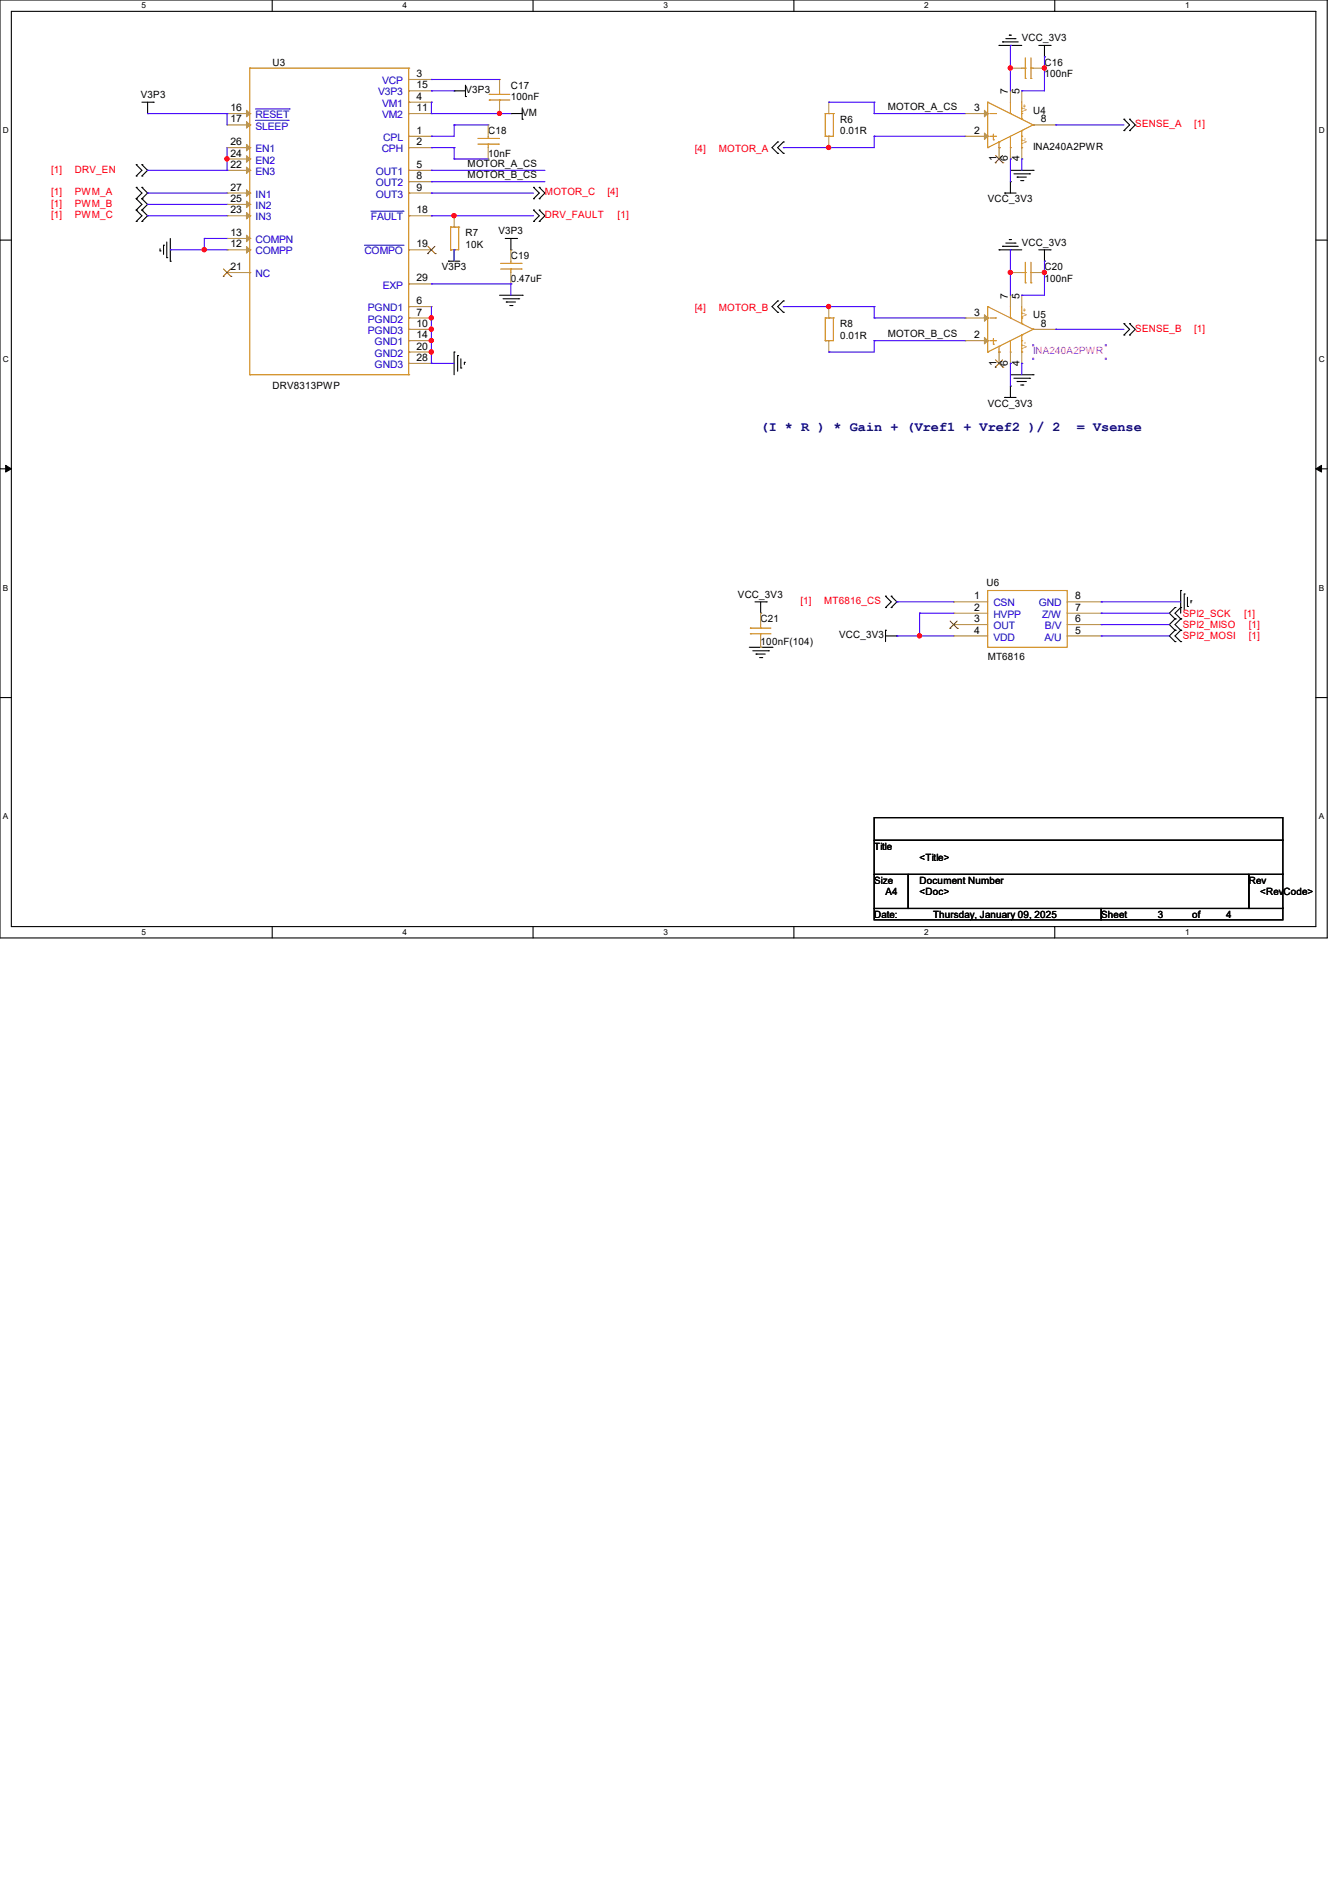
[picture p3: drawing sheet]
<svg xmlns="http://www.w3.org/2000/svg" width="210mm" height="297mm" viewBox="0 0 210 297" stroke-linecap="round" stroke-linejoin="round" font-family="sans-serif">
<path d="M0 0h207.9v146.9h-207.9zM1.8 1.8h204.3v143.3h-204.3z" fill="none" stroke="#000" stroke-width=".17"/>
<g fill="#fff">
<path d="M22.2 .2h.7v1.4h-.7z"/>
<path d="M22.2 145.2h.7v1.4h-.7z"/>
</g>
<path d="M42.6 0v1.8M42.6 145.1v1.8" fill="none" stroke="#000" stroke-width=".17"/>
<g fill="#fff">
<path d="M63 .2h.7v1.4h-.7z"/>
<path d="M63 145.2h.7v1.4h-.7z"/>
</g>
<path d="M83.5 0v1.8M83.5 145.1v1.8" fill="none" stroke="#000" stroke-width=".17"/>
<g fill="#fff">
<path d="M103.9 .2h.7v1.4h-.7z"/>
<path d="M103.9 145.2h.7v1.4h-.7z"/>
</g>
<path d="M124.3 0v1.8M124.3 145.1v1.8" fill="none" stroke="#000" stroke-width=".17"/>
<g fill="#fff">
<path d="M144.7 .2h.7v1.4h-.7z"/>
<path d="M144.7 145.2h.7v1.4h-.7z"/>
</g>
<path d="M165.2 0v1.8M165.2 145.1v1.8" fill="none" stroke="#000" stroke-width=".17"/>
<g fill="#fff">
<path d="M185.6 .2h.7v1.4h-.7z"/>
<path d="M185.6 145.2h.7v1.4h-.7z"/>
<path d="M.5 19.7h.9v1.4h-.9z"/>
<path d="M206.5 19.7h.9v1.4h-.9z"/>
<path d="M.5 55.5h.9v1.4h-.9z"/>
<path d="M206.5 55.5h.9v1.4h-.9z"/>
</g>
<path d="M0 37.6h1.8M206.1 37.6h1.8" fill="none" stroke="#000" stroke-width=".17"/>
<g fill="#fff">
<path d="M.5 91.3h.8v1.4h-.8z"/>
<path d="M206.5 91.3h.8v1.4h-.8z"/>
</g>
<path d="M0 73.4h1.8M206.1 73.4h1.8" fill="none" stroke="#000" stroke-width=".17"/>
<path d="M.9 72.9l.9 .5-.9 .5zM206.1 73.4l.9-.5v1z" fill="#000" stroke="#000" stroke-width=".16"/>
<g fill="#fff">
<path d="M.5 127.1h.8v1.4h-.8z"/>
<path d="M206.5 127.1h.8v1.4h-.8z"/>
</g>
<g fill="none" stroke="#000" stroke-width=".17">
<path d="M22.2 16h1.8M23.1 17.8h.1M23.1 16v1.8M24 16h.1M71.1 14.2h.1M71.1 14.2h1.8M72.9 15.1h.1M72.9 13.3v1.8M80 17.8h.1M80 17.8h1.8M81.8 18.7h.1M81.8 16.9v1.8"/>
<path d="M156.5 7.1h.1M156.5 7.1h3.5M157 6.6h.1M157 6.6h2.5M157.5 6.1h1.5M158.1 5.5h.1M158.1 5.5h.3M159 6.1h.1M162.7 7.1h1.8M163.6 8.9h.1M163.6 7.1v1.8M164.5 7.1h.1"/>
<path d="M176 18.7h.1M176 18.7l.9 .9-.9 .8M176.9 18.7h.1M176.9 18.7l.9 .9-.9 .8M21.3 29.3h.1M21.3 31.1h.1M21.3 32.9h.1M21.3 34.7h.1M21.3 25.8h.1M21.3 27.6h.1M21.3 29.3l.9 .9-.9 .9M21.3 31.1l.9 .9-.9 .9"/>
<path d="M21.3 32.9l.9 .9-.9 .9M21.3 25.8l.9 .9-.9 .9M22.2 31.1h.1M22.2 29.3h.1M22.2 32.9h.1M22.2 34.7h.1M22.2 27.6h.1M22.2 25.8h.1M22.2 29.3l.9 .9-.9 .9M22.2 31.1l.9 .9-.9 .9M22.2 32.9l.9 .9-.9 .9M22.2 25.8l.9 .9-.9 .9"/>
<path d="M25.1 39.3h.1M25.1 38.9v.4M25.6 38.4h.1M25.6 38.4v1.4M26.1 37.9v2.4M26.7 37.3v3.6M71.1 39.1h.1M71.1 39.1v1.8M79.1 37.3h1.8M80 39.1h.1M80 37.3v1.8M80.9 37.3h.1"/>
<path d="M83.6 31.1h.1M83.6 29.3h.1M83.6 34.7h.1M83.6 32.9h.1M83.6 29.3l.9 .9-.9 .9M83.6 32.9l.9 .9-.9 .9M84.5 31.1h.1M84.5 29.3h.1M84.5 34.7h.1M84.5 32.9h.1M84.5 29.3l.8 .9-.8 .9M84.5 32.9l.8 .9-.8 .9"/>
<path d="M121.8 22.2h.1M121.8 24h.1M121.8 22.2l-.9 .9 .9 .9M122.7 22.2h.1M122.7 24h.1M122.7 22.2l-.9 .9 .9 .9M156.5 39.1h.1M156.5 39.1h3.5M157 38.6h.1M157 38.6h2.5M157.4 30.2h.1M157.4 30.2h1.7"/>
<path d="M157.5 38.1h1.5M158.1 37.5h.1M158.1 37.5h.3M158.2 28.4h.1M158.2 28.4v1.8M158.2 26.7h3.6M158.8 27.2h2.4M159 38.1h.1M159.3 27.7h.1M159.3 27.7h1.4M159.9 28.3h.3M160.2 28.3h.1"/>
<path d="M161.2 27.2h.1M161.8 26.7h.1M162.7 39.1h1.8M163.6 39.1v1.8M164.5 39.1h.1M176 20.4h.1M176.9 20.4h.1M26.1 40.3h.1M26.7 40.9h.1M70.2 40.9h.1M70.2 40.9h1.8M71.1 55.1h.1"/>
<path d="M71.1 55.1v3.6M71.7 55.7h.1M71.7 55.7v2.4M72.2 57.6h.1M72.2 56.2v1.4M72.7 56.7h.1M72.7 56.7v.4M78.2 46.2h3.6M78.8 46.8h2.4M79.3 47.3h.1M79.3 47.3h1.4M79.8 47.8h.4"/>
<path d="M80.2 47.8h.1M81.2 46.8h.1M81.8 46.2h.1M121.8 47.1h.1M121.8 48.9h.1M121.8 47.1l-.9 .9 .9 .9M122.7 47.1h.1M122.7 48.9h.1M122.7 47.1l-.9 .9 .9 .9M158.2 58.7h3.6M158.8 59.2h2.4M159.3 59.7h.1"/>
<path d="M159.3 59.7h1.4M161.2 59.2h.1M161.8 58.7h.1M163.6 40.9h.1M176 52.5h.1M176 50.7h.1M176 50.7l.9 .9-.9 .9M176.9 52.5h.1M176.9 50.7h.1M176.9 50.7l.9 .9-.9 .9M157.4 62.2h.1M157.4 62.2h1.7"/>
<path d="M158.2 60.5h.1M158.2 60.5v1.7M159.9 60.3h.3M160.2 60.3h.1M118.2 94.2h1.8M119.1 96h.1M119.1 94.2v1.8M120 94.2h.1M138.7 98.7h.1M138.7 93.3h.1M138.7 95.1h.1M138.7 99.6h1.8"/>
<path d="M138.7 98.7v1.8M138.7 93.3l.9 .9-.9 .9M139.6 95.1h.1M139.6 93.3h.1M139.6 93.3l.9 .9-.9 .9M140.5 99.6h.1M184 95.1h.1M184 96.9h.1M184 98.7h.1M184 95.1l-.9 .9 .9 .9M184 96.9l-.9 .9 .9 .9M184 98.7l-.9 .9 .9 .9"/>
<path d="M184.9 92.5h.1M184.9 96.9h.1M184.9 95.1h.1M184.9 98.7h.1M184.9 92.5v3.5M184.9 95.1l-.9 .9 .9 .9M184.9 96.9l-.9 .9 .9 .9M184.9 98.7l-.9 .9 .9 .9M185.5 93h.1M185.5 93v2.5M186 95h.1M186 93.5v1.5"/>
<path d="M186.5 94.1h.1M186.5 94.1v.3M0 109.2h1.8M117.3 101.3h3.6M117.9 101.9h2.5M118.4 102.4h.1M118.4 102.4h1.4M119 103h.3M119.3 103h.1M120.4 101.9h.1M120.9 101.3h.1M184 100.5h.1"/>
<path d="M184.9 100.5h.1M206.1 109.2h1.8M136.9 128h64v3.6h-64zM136.9 131.6h64v5.3h-64zM136.9 136.9h5.3v5.3h-5.3zM142.2 136.9h53.4v5.3h-53.4zM195.6 136.9h5.3v5.3h-5.3zM136.9 142.2h35.6v1.8h-35.6zM172.5 142.2h28.4v1.8h-28.4z"/>
</g>
<g fill="none" stroke="#cc8006" stroke-width=".17">
<path d="M39.1 10.7h.1M39.1 17.8h.1M39.1 19.6h.1M39.1 10.7h24.9M39.1 10.7v48M64 10.7h.1M64 12.4h.1M64 16h.1M64 14.2h.1M64 17.8h.1M64 10.7v48M76.6 14.8h.1"/>
<path d="M76.6 15.7h.1M76.6 14.8h3.2M76.6 15.7h3.2M78.2 15.7h.1M78.2 14.8h.1M78.2 14.2v.6M78.2 15.7v.3M129.2 17.8h.1M129.2 17.8v3.5M129.2 17.8h1.3M129.8 17.8h.1M130.5 17.8h.1"/>
<path d="M130.5 17.8v3.5h-1.3M154.7 16h.1M154.7 17.8h.1M154.7 16v7.1M154.7 16l7.1 3.6M155 17.8h.9M155.9 17.8h.1M158.2 17.8h.1M158.2 16v1.8M160 18.7h.1M160 17.8h.1M160 16v2.7"/>
<path d="M160 10.7h.6M160.6 12.3h.1M160.6 10.7h.1M160.6 9.1v3.2M161.5 10.7h.1M161.5 12.3h.1M161.5 9.1v3.2M161.5 10.7h.3M161.8 19.6h.1M161.8 19.6l-1.8 .8M39.1 37.3h.1M39.1 39.1h.1"/>
<path d="M39.1 23.1h.1M39.1 24.9h.1M39.1 26.7h.1M39.1 30.2h.1M39.1 32h.1M39.1 33.8h.1M64 33.8h.1M64 21.3h.1M64 23.1h.1M64 26.7h.1M64 28.4h.1M64 30.2h.1"/>
<path d="M64 39.1h.1M74.8 22.6h3.3M74.8 21.7h3.3M76.5 21.7h.1M76.5 22.6h.1M76.5 21.3v.4M76.5 22.6v.5M78.1 22.6h.1M78.1 21.7h.1M129.2 21.3h.1M129.8 21.3h.1M154.7 23.1h.1"/>
<path d="M154.7 21.3h.1M155 21.3h.9M155.6 21.9h.1M155.6 21v.9M155.9 21.3h.1M156.5 22.2h.1M156.5 23.1h.1M156.5 22.2v.9M158.2 23.1h.1M158.2 21.3v1.8M160 20.4h.1M160 21.3h.1"/>
<path d="M160 23.1h.1M160 20.4l-5.3 2.7M160 20.4v2.7M39.1 58.7h.1M39.1 42.7h.1M39.1 58.7h24.9M64 58.7h.1M64 44.4h.1M64 48h.1M64 49.8h.1M64 51.6h.1M64 53.3h.1"/>
<path d="M64 55.1h.1M64 56.9h.1M78.4 42.1h3.2M78.4 41.2h3.2M80 41.2h.1M80 42.1h.1M80 40.9v.3M80 42.1v.6M81.6 42.1h.1M81.6 41.2h.1M129.2 53.3h.1M129.2 49.8h.1"/>
<path d="M129.2 49.8v3.5M129.2 49.8h1.3M129.8 49.8h.1M129.8 53.3h.1M130.5 49.8h.1M130.5 49.8v3.5h-1.3M154.7 55.1h.1M154.7 48h.1M154.7 53.3h.1M154.7 49.8h.1M154.7 48v7.1M154.7 48l7.1 3.6"/>
<path d="M155 49.8h.9M155 53.3h.9M155.6 53.9h.1M155.6 53v.9M155.9 49.8h.1M155.9 53.3h.1M156.5 54.2h.1M156.5 55.1h.1M156.5 54.2v.9M158.2 49.8h.1M158.2 55.1h.1M158.2 48v1.8"/>
<path d="M158.2 53.3v1.8M160 52.5h.1M160 50.7h.1M160 53.3h.1M160 49.8h.1M160 55.1h.1M160 48v2.7M160 52.5v2.6M160 42.7h.6M160.6 44.3h.1M160.6 42.7h.1M160.6 41.1v3.2"/>
<path d="M161.5 42.7h.1M161.5 44.3h.1M161.5 42.7h.3M161.5 41.1v3.2M161.8 51.6h.1M161.8 51.6l-7.1 3.5M117.5 98.3h.1M117.5 99.2h.1M117.5 98.3h3.2M117.5 99.2h3.2M119.1 99.2h.1M119.1 98.3h.1"/>
<path d="M119.1 97.8v.5M119.1 99.2v.4M154.7 92.5h12.4v8.8h-12.4z"/>
</g>
<g fill="none" stroke="#a84" stroke-width=".17">
<path d="M35.6 17.8h.1M35.6 19.6h.1M35.6 17.8h3.5M35.6 19.6h3.5M64 17.8h3.6M64 14.2h3.6M64 12.4h3.6M64 16h3.6M67.6 14.2h.1M67.6 12.4h.1M67.6 16h.1M67.6 17.8h.1"/>
<path d="M76.5 19.6h.1M76.5 19.6v1.7M78.2 17.8h.1M78.2 12.4h.1M78.2 12.4v1.8M78.2 16v1.8M129.8 16h.1M129.8 16v1.8M151.1 17.8h.1M151.1 17.8h3.6M158.2 14.2h.1M158.2 10.7h.1"/>
<path d="M158.2 14.2v1.8M158.2 10.7h1.8M160 14.2h.1M160 14.2v1.8M161.8 19.6h3.6M161.8 10.7h1.8M163.6 10.7h.1M165.4 19.6h.1M35.6 37.3h.1M35.6 39.1h.1M35.6 23.1h.1M35.6 24.9h.1"/>
<path d="M35.6 26.7h.1M35.6 30.2h.1M35.6 32h.1M35.6 33.8h.1M35.6 37.3h3.5M35.6 39.1h3.5M35.6 23.1h3.5M35.6 24.9h3.5M35.6 26.7h3.5M35.6 33.8h3.5M35.6 30.2h3.5M35.6 32h3.5"/>
<path d="M64 21.3h3.6M64 39.1h3.6M64 23.1h3.6M64 26.7h3.6M64 33.8h3.6M64 30.2h3.6M64 28.4h3.6M67.6 23.1h.1M67.6 21.3h.1M67.6 39.1h.1M67.6 33.8h.1M67.6 26.7h.1"/>
<path d="M67.6 28.4h.1M67.6 30.2h.1M76.5 24.9h.1M76.5 23.1v1.8M80 39.1h.1M80 39.1v1.8M129.8 23.1h.1M129.8 21.3v1.8M151.1 21.3h.1M151.1 21.3h3.6M156.5 24.9h.1M156.5 23.1v1.8"/>
<path d="M158.2 24.9h.1M158.2 23.1v1.8M160 24.9h.1M160 23.1v1.8M35.6 42.7h.1M35.6 42.7h3.5M64 44.4h3.6M64 53.3h3.6M64 55.1h3.6M64 56.9h3.6M64 48h3.6M64 49.8h3.6"/>
<path d="M64 51.6h3.6M67.6 44.4h.1M67.6 53.3h.1M67.6 55.1h.1M67.6 56.9h.1M67.6 48h.1M67.6 49.8h.1M67.6 51.6h.1M80 44.4h.1M80 42.7v1.7M129.8 55.1h.1M129.8 48h.1"/>
<path d="M129.8 48v1.8M129.8 53.3v1.8M158.2 42.7h.1M158.2 42.7h1.8M161.8 42.7h1.8M163.6 42.7h.1M119.1 96h.1M119.1 96v1.8M119.1 99.6v1.7M149.4 94.2h.1M149.4 96h.1M149.4 97.8h.1"/>
<path d="M149.4 99.6h.1M149.4 94.2h5.3M149.4 96h5.3M149.4 97.8h5.3M149.4 99.6h5.3M167.1 94.2h5.4M167.1 96h5.4M167.1 97.8h5.4M167.1 99.6h5.4M172.5 99.6h.1M172.5 97.8h.1M172.5 96h.1"/>
<path d="M172.5 94.2h.1M119.1 101.3h.1"/>
</g>
<g fill="none" stroke="#804000" stroke-width=".16">
<path d="M67 39.7h.1M67 38.6l1.2 1.1M68.1 38.6l-1.1 1.1M68.2 39.7h.1M155.9 25.5h.1M155.9 24.3l1.2 1.2M157 24.3l-1.1 1.2M157.1 25.5h.1M35 43.3h.1M35 42.1l1.2 1.2M36.1 42.1l-1.1 1.2M36.2 43.3h.1"/>
<path d="M148.8 98.4h.1M148.8 97.2l1.1 1.2M149.9 97.2l-1.1 1.2M149.9 98.4h.1"/>
</g>
<g fill="#a84" stroke="#a84" stroke-width=".17">
<path d="M154.2 20.8l.5 .5-.5 .5z"/>
<path d="M154.2 17.3l.5 .5-.5 .5z"/>
<path d="M38.6 36.8l.5 .5-.5 .5z"/>
<path d="M38.6 38.6l.5 .5-.5 .5z"/>
<path d="M38.6 22.6l.5 .5-.5 .5z"/>
<path d="M38.6 24.4l.5 .5-.5 .5z"/>
<path d="M38.6 26.2l.5 .5-.5 .5z"/>
<path d="M38.6 29.7l.5 .5-.5 .5z"/>
<path d="M38.6 31.5l.5 .5-.5 .5z"/>
<path d="M38.6 33.3l.5 .5-.5 .5z"/>
<path d="M38.6 17.3l.5 .5-.5 .5z"/>
<path d="M38.6 19l.5 .6-.5 .5z"/>
</g>
<path d="M40 17.1h5.3M40 18.8h5.1M45.1 18.8h.1M45.3 17.1h.1M57.1 38.4h6M58.1 33.1h5M63.1 38.4h.1M63.1 33.1h.1" fill="none" stroke="#00c" stroke-width=".16"/>
<path d="M161.6 53.9h.4v.3h-.4zM173 53.9h.4v.3h-.4zM173 56h.4v.3h-.4zM161.6 56h.4v.3h-.4z" fill-rule="evenodd" fill="#f0f"/>
<g fill="none" stroke="#a84" stroke-width=".17">
<path d="M71.1 33.8h.1M71.1 33.8v1.8M71.1 39.1v1.8M71.1 40.9h.1M151.1 53.3h.1M151.1 49.8h.1M151.1 53.3h3.6M151.1 49.8h3.6M156.5 56.9h.1M156.5 55.1v1.8M158.2 56.9h.1M158.2 46.2h.1"/>
<path d="M158.2 46.2v1.8M158.2 55.1v1.8M160 56.9h.1M160 46.2h.1M160 46.2v1.8M160 55.1v1.8M161.8 51.6h3.6M165.4 51.6h.1"/>
</g>
<path d="M155.9 57.5h.1M155.9 56.3l1.2 1.2M157 56.3l-1.1 1.2M157.1 57.5h.1" fill="none" stroke="#804000" stroke-width=".16"/>
<g fill="#a84" stroke="#a84" stroke-width=".17">
<path d="M154.2 52.8l.5 .5-.5 .5z"/>
<path d="M154.2 49.3l.5 .5-.5 .5z"/>
</g>
<path d="M70.6 39.1h.1M70.6 35.6h.1M70.6 35.6v3.5M70.6 35.6h1.2M71.1 35.6h.1M71.1 39.1h.1M71.8 35.6h.1M71.8 35.6v3.5h-1.2" fill="none" stroke="#cc8006" stroke-width=".17"/>
<g fill="none" stroke="#4200ff" stroke-width=".17">
<path d="M23.1 17.8h.1M23.1 17.8h12.5M35.6 17.8h.1M35.6 17.8v1.8M67.6 12.4h.1M67.6 16h.1M67.6 17.8h.1M67.6 14.2h.1M67.6 12.4h10.6M67.6 17.8h12.4M67.6 16v1.8M67.6 14.2h3.5"/>
<path d="M71.1 19.6h.1M71.1 19.6h5.4M71.1 19.6v1.7h-3.5M78.2 17.8h.1M129.8 16h.1M129.8 16h7.1M136.9 16h.1M136.9 17.8h.1M136.9 17.8h14.2M136.9 16v1.8M158.2 7.1h.1M158.2 10.7h.1"/>
<path d="M158.2 7.1v7.1M160 14.2h.1M163.6 8.9h.1M163.6 10.7h.1M163.6 8.9v5.3h-3.6M165.4 19.6h.1M165.4 19.6h10.6M23.1 26.7h.1M23.1 30.2h.1M23.1 32h.1M23.1 33.8h.1M23.1 26.7h12.5"/>
<path d="M23.1 30.2h12.5M23.1 32h12.5M23.1 33.8h12.5M26.7 39.1h.1M26.7 39.1h8.9M32 37.3h.1M32 39.1h.1M32 37.3h3.6M32 37.3v1.8M35.6 24.9h.1M35.6 26.7h.1M35.6 23.1v3.6"/>
<path d="M67.6 21.3h.1M67.6 23.1h.1M67.6 33.8h.1M67.6 26.7h.1M67.6 28.4h.1M67.6 30.2h.1M67.6 23.1h3.5M67.6 26.7h17.7M67.6 30.2h16M67.6 33.8h16M67.6 28.4h17.7M71.1 24.9h.1"/>
<path d="M71.1 23.1h.1M71.1 39.1h.1M71.1 33.8h.1M71.1 23.1v1.8M71.1 39.1v1.8M71.1 24.9h5.4M122.7 23.1h.1M129.8 23.1h.1M136.9 21.3h.1M136.9 21.3h14.2M136.9 21.3v1.8h-14.2M158.2 24.9h.1"/>
<path d="M158.2 39.1h.1M158.2 24.9v3.5M158.2 39.1v7.1M160 24.9h.1M160 24.9v1.8M67.6 56.9h.1M67.6 49.8h.1M67.6 44.4h.1M67.6 51.6h.1M67.6 53.3h.1M67.6 55.1h.1M67.6 48v8.9"/>
<path d="M67.6 56.9h3.5M67.6 44.4h12.4M80 44.4h.1M80 44.4v1.8M122.7 48h.1M122.7 48h14.2M129.8 48h.1M129.8 55.1h.1M136.9 48h.1M136.9 49.8h.1M136.9 53.3h.1M136.9 48v1.8"/>
<path d="M136.9 53.3v1.8h-7.1M136.9 49.8h14.2M136.9 53.3h14.2M158.2 42.7h.1M158.2 56.9h.1M158.2 56.9v3.6M160 46.2h.1M160 56.9h.1M160 56.9v1.8M163.6 40.9h.1M163.6 42.7h.1M163.6 40.9v5.3h-3.6"/>
<path d="M165.4 51.6h.1M165.4 51.6h10.6M140.5 94.2h.1M140.5 99.6h.1M140.5 94.2h8.9M140.5 99.6h8.9M144 96h.1M144 99.6h.1M144 96h5.4M144 96v3.6M172.5 94.2h.1M172.5 96h.1"/>
<path d="M172.5 97.8h.1M172.5 99.6h.1M172.5 94.2h12.4M172.5 96h10.6M172.5 97.8h10.6M172.5 99.6h10.6"/>
</g>
<g fill="#f00" stroke="#f00" stroke-width=".17">
<circle cx="78.2" cy="17.8" r=".32"/>
<circle cx="32" cy="39.1" r=".32"/>
<circle cx="67.5" cy="49.8" r=".32"/>
<circle cx="71.1" cy="33.8" r=".32"/>
<circle cx="129.8" cy="23.1" r=".32"/>
<circle cx="158.2" cy="10.6" r=".32"/>
<circle cx="163.6" cy="10.6" r=".32"/>
<circle cx="163.6" cy="42.7" r=".32"/>
<circle cx="158.2" cy="42.7" r=".32"/>
<circle cx="129.8" cy="48" r=".32"/>
<circle cx="144" cy="99.5" r=".32"/>
<circle cx="35.5" cy="24.9" r=".32"/>
<circle cx="67.5" cy="51.5" r=".32"/>
<circle cx="67.5" cy="53.3" r=".32"/>
<circle cx="67.5" cy="55.1" r=".32"/>
</g>
<g font-size="2.1" fill="#000080">
<text x="119.1" y="67.5">(I * R ) * Gain + (Vref1 + Vref2 )/ 2</text>
<text x="168.7" y="67.5">= Vsense</text>
</g>
<g font-size="1.6">
<text x="42.7" y="10.3">U3</text>
<text x="160" y="6.4">VCC_3V3</text>
<text x="163.6" y="10.3">C16</text>
<text x="22.1" y="15.3">V3P3</text>
<text x="36.1" y="17.4">16</text>
<text x="65.2" y="13.8">15</text>
<text x="65.2" y="12.1">3</text>
<text x="65.2" y="15.6">4</text>
<text x="65.2" y="17.4">11</text>
<text x="72.9" y="14.6">V3P3</text>
<text x="80" y="13.9">C17</text>
<text x="80" y="15.7">100nF</text>
<text x="139" y="17.2">MOTOR_A_CS</text>
<text x="152.6" y="17.4">3</text>
<text x="157.9" y="14.8" transform="rotate(-90 157.9 14.8)">7</text>
<text x="159.6" y="14.8" transform="rotate(-90 159.6 14.8)">5</text>
<text x="161.8" y="17.8">U4</text>
<text x="163.6" y="12.1">100nF</text>
<text x="36.1" y="22.7">26</text>
<text x="36.1" y="19.2">17</text>
<text x="65.2" y="22.7">2</text>
<text x="65.2" y="21">1</text>
<text x="76.5" y="21">C18</text>
<text x="81.8" y="18.2">VM</text>
<text x="131.6" y="19.2">R6</text>
<text x="131.6" y="21">0.01R</text>
<text x="152.6" y="21">2</text>
<text x="161.8" y="23.5">INA240A2PWR</text>
<text x="163" y="19.2">8</text>
<text x="36.1" y="24.5">24</text>
<text x="36.1" y="26.3">22</text>
<text x="36.1" y="29.8">27</text>
<text x="65.2" y="26.3">5</text>
<text x="65.2" y="28.1">8</text>
<text x="65.2" y="29.8">9</text>
<text x="73.2" y="26.1">MOTOR_A_CS</text>
<text x="73.2" y="27.9">MOTOR_B_CS</text>
<text x="76.5" y="24.6">10nF</text>
<text x="156.1" y="25.2" transform="rotate(-90 156.1 25.2)">1</text>
<text x="157.9" y="25.2" transform="rotate(-90 157.9 25.2)">6</text>
<text x="159.6" y="25.2" transform="rotate(-90 159.6 25.2)">4</text>
<text x="36.1" y="31.6">25</text>
<text x="36.1" y="33.4">23</text>
<text x="65.2" y="33.4">18</text>
<text x="154.7" y="31.7">VCC_3V3</text>
<text x="36.1" y="37">13</text>
<text x="36.1" y="38.7">12</text>
<text x="65.2" y="38.7">19</text>
<text x="72.9" y="37">R7</text>
<text x="72.9" y="38.8">10K</text>
<text x="78.1" y="36.7">V3P3</text>
<text x="80" y="40.6">C19</text>
<text x="160" y="38.4">VCC_3V3</text>
<text x="36.1" y="42.3">21</text>
<text x="65.2" y="44.1">29</text>
<text x="65.2" y="47.6">6</text>
<text x="69.2" y="42.3">V3P3</text>
<text x="80" y="44.1">0.47uF</text>
<text x="157.9" y="46.8" transform="rotate(-90 157.9 46.8)">7</text>
<text x="159.6" y="46.8" transform="rotate(-90 159.6 46.8)">5</text>
<text x="163.6" y="42.3">C20</text>
<text x="163.6" y="44.1">100nF</text>
<text x="65.2" y="53">14</text>
<text x="65.2" y="49.4">7</text>
<text x="65.2" y="51.2">10</text>
<text x="131.6" y="51.2">R8</text>
<text x="131.6" y="53">0.01R</text>
<text x="139" y="52.8">MOTOR_B_CS</text>
<text x="152.6" y="53">2</text>
<text x="152.6" y="49.4">3</text>
<text x="161.8" y="49.8">U5</text>
<text x="163" y="51.2">8</text>
<text x="65.2" y="54.7">20</text>
<text x="65.2" y="56.5">28</text>
<text x="156.1" y="57.2" transform="rotate(-90 156.1 57.2)">1</text>
<text x="157.9" y="57.2" transform="rotate(-90 157.9 57.2)">6</text>
<text x="159.6" y="57.2" transform="rotate(-90 159.6 57.2)">4</text>
<text x="42.7" y="60.8">DRV8313PWP</text>
<text x="154.7" y="63.7">VCC_3V3</text>
<text x="115.6" y="93.6">VCC_3V3</text>
<text x="152.6" y="93.9">1</text>
<text x="152.6" y="95.6">2</text>
<text x="154.5" y="91.8">U6</text>
<text x="168.4" y="95.6">7</text>
<text x="168.4" y="93.9">8</text>
<text x="119.1" y="97.4">C21</text>
<text x="119.1" y="101">100nF(104)</text>
<text x="131.4" y="99.9">VCC_3V3</text>
<text x="152.6" y="97.4">3</text>
<text x="152.6" y="99.2">4</text>
<text x="168.4" y="99.2">5</text>
<text x="168.4" y="97.4">6</text>
<text x="154.7" y="103.3">MT6816</text>
<text x="136.9" y="133">Title</text>
<text x="144" y="134.8">&lt;Title&gt;</text>
<text x="136.9" y="138.3">Size</text>
<text x="136.9" y="143.7">Date:</text>
<text x="138.7" y="140.1">A4</text>
<text x="144" y="138.3">Document Number</text>
<text x="144" y="140.1">&lt;Doc&gt;</text>
<text x="146.1" y="143.7">Thursday, January 09, 2025</text>
<text x="172.5" y="143.7">Sheet</text>
<text x="181.4" y="143.7">3</text>
<text x="186.7" y="143.7">of</text>
<text x="192" y="143.7">4</text>
<text x="195.6" y="138.3">Rev</text>
<text x="197.4" y="140.1">&lt;RevCode&gt;</text>
</g>
<g font-size="1.6" fill="#00c">
<text x="59.2" y="14.9">V3P3</text>
<text x="59.9" y="13.2">VCP</text>
<text x="59.9" y="16.7">VM1</text>
<text x="40" y="23.8">EN1</text>
<text x="40" y="18.5">RESET</text>
<text x="40" y="20.3">SLEEP</text>
<text x="59.8" y="23.8">CPH</text>
<text x="59.9" y="18.5">VM2</text>
<text x="60" y="22.1">CPL</text>
<text x="40" y="25.6">EN2</text>
<text x="40" y="27.4">EN3</text>
<text x="58.8" y="27.4">OUT1</text>
<text x="58.8" y="29.2">OUT2</text>
<text x="40" y="30.9">IN1</text>
<text x="40" y="32.7">IN2</text>
<text x="40" y="34.5">IN3</text>
<text x="58.1" y="34.5">FAULT</text>
<text x="58.8" y="30.9">OUT3</text>
<text x="40" y="38.1">COMPN</text>
<text x="40" y="39.8">COMPP</text>
<text x="57.1" y="39.8">COMPO</text>
<text x="40" y="43.4">NC</text>
<text x="59.9" y="45.2">EXP</text>
<text x="57.6" y="48.7">PGND1</text>
<text x="57.6" y="50.5">PGND2</text>
<text x="57.6" y="52.3">PGND3</text>
<text x="58.7" y="54.1">GND1</text>
<text x="58.7" y="55.8">GND2</text>
<text x="58.7" y="57.6">GND3</text>
<text x="155.6" y="95">CSN</text>
<text x="162.7" y="95">GND</text>
<text x="155.6" y="96.7">HVPP</text>
<text x="155.6" y="98.5">OUT</text>
<text x="155.6" y="100.3">VDD</text>
<text x="163.2" y="96.7">Z/W</text>
<text x="163.6" y="100.3">A/U</text>
<text x="163.7" y="98.5">B/V</text>
</g>
<g font-size="1.6" fill="#f00">
<text x="108.8" y="23.8">[4]</text>
<text x="112.6" y="23.8">MOTOR_A</text>
<text x="177.8" y="19.9">SENSE_A</text>
<text x="187" y="19.9">[1]</text>
<text x="8" y="27.1">[1]</text>
<text x="11.7" y="27.1">DRV_EN</text>
<text x="8" y="30.6">[1]</text>
<text x="8" y="32.4">[1]</text>
<text x="8" y="34.2">[1]</text>
<text x="11.7" y="30.6">PWM_A</text>
<text x="11.7" y="32.4">PWM_B</text>
<text x="11.7" y="34.2">PWM_C</text>
<text x="85.3" y="30.6">MOTOR_C</text>
<text x="85.3" y="34.2">DRV_FAULT</text>
<text x="95.1" y="30.6">[4]</text>
<text x="96.7" y="34.2">[1]</text>
<text x="108.8" y="48.7">[4]</text>
<text x="112.6" y="48.7">MOTOR_B</text>
<text x="177.8" y="51.9">SENSE_B</text>
<text x="187" y="51.9">[1]</text>
<text x="125.3" y="94.6">[1]</text>
<text x="129.1" y="94.6">MT6816_CS</text>
<text x="185.2" y="96.6">SPI2_SCK</text>
<text x="185.2" y="98.3">SPI2_MISO</text>
<text x="185.2" y="100.1">SPI2_MOSI</text>
<text x="194.9" y="96.6">[1]</text>
<text x="195.6" y="98.3">[1]</text>
<text x="195.6" y="100.1">[1]</text>
</g>
<text font-size="1.6" fill="#f0f" x="161.8" y="55.5">INA240A2PWR</text>
<g font-size="1.3">
<text x="22.2" y="1.3">5</text>
<text x="63" y="1.3">4</text>
<text x="103.9" y="1.3">3</text>
<text x="144.7" y="1.3">2</text>
<text x="185.6" y="1.3">1</text>
<text x=".5" y="20.8">D</text>
<text x="206.5" y="20.8">D</text>
<text x=".5" y="56.6">C</text>
<text x="206.5" y="56.6">C</text>
<text x=".5" y="92.5">B</text>
<text x="206.5" y="92.5">B</text>
<text x=".5" y="128.3">A</text>
<text x="206.5" y="128.3">A</text>
<text x="22.2" y="146.4">5</text>
<text x="63" y="146.4">4</text>
<text x="103.9" y="146.4">3</text>
<text x="144.7" y="146.4">2</text>
<text x="185.6" y="146.4">1</text>
</g>
<g font-size="1.1" fill="#cc8006">
<text x="160.8" y="17.6" transform="rotate(-90 160.8 17.6)">V+</text>
<text x="160.8" y="22.6" transform="rotate(-90 160.8 22.6)">V-</text>
<text x="160.8" y="49.6" transform="rotate(-90 160.8 49.6)">V+</text>
<text x="160.8" y="54.6" transform="rotate(-90 160.8 54.6)">V-</text>
</g>
</svg>
